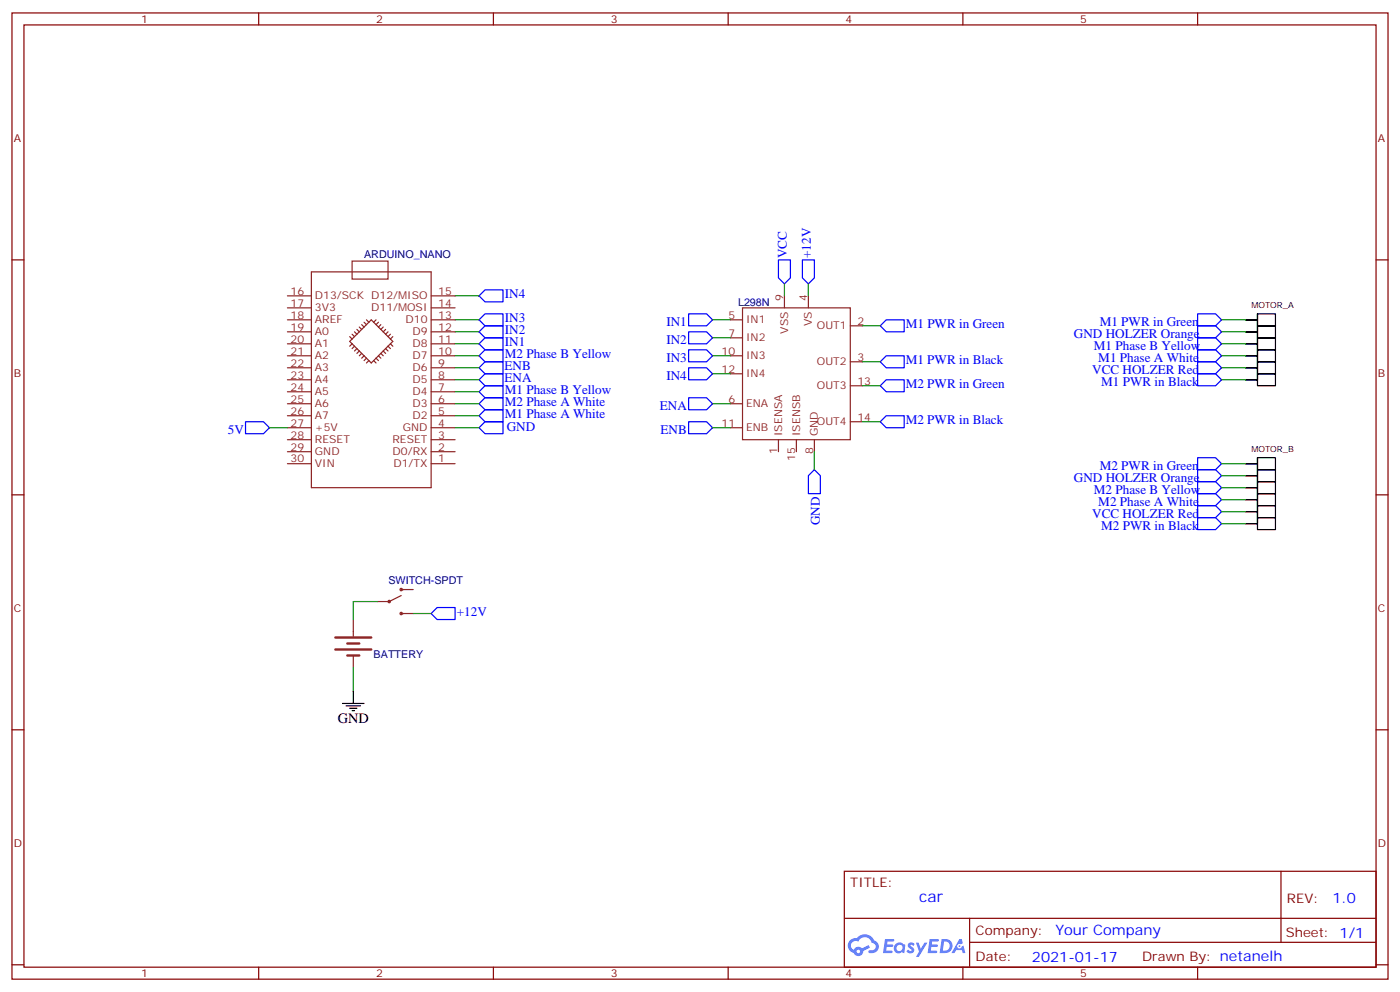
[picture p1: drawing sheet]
<svg xmlns="http://www.w3.org/2000/svg" width="412mm" height="292mm" viewBox="0 0 412 292" stroke-linecap="round" stroke-linejoin="round" font-family="sans-serif">
<g fill="none" stroke="#870000" stroke-width=".35">
<path d="M3.5 3.8h405.4v284.3h-405.4zM7.1 7.3h398.2v277.3h-398.2zM76.2 3.8v3.5M145.3 3.8v3.5M214.5 3.8v3.5M283.6 3.8v3.5M352.8 3.8v3.5M3.5 76.5h3.6M405.3 76.5h3.6M3.5 145.6h3.6M405.3 145.6h3.6M3.5 214.8h3.6"/>
<path d="M405.3 214.8h3.6M248.7 256.4h156.6v28.2h-156.6zM377.3 256.4v20.9M248.7 270.2h156.5M285.6 277.3h119.6M285.6 270.2v14.2M3.5 283.9h3.6M76.2 284.6v3.5M145.3 284.6v3.5M214.5 284.6v3.5M283.6 284.6v3.5M352.8 284.6v3.5"/>
<path d="M405.3 283.9h3.6"/>
</g>
<g fill="#5487ff">
<path d="M267.7 277.6a1.22 1.22 0 0 1 1.7 .2l-.4 .6a.47 .47 0 0 0-.3-.4 .47 .47 0 0 0-.5 .2l.1 .2a1.14 1.14 0 0 1 .8 1.8 1.14 1.14 0 0 1-1.9 0l-.2-.2 .5-.6 .7 .5a.29 .29 0 0 0 .3-.3 .29 .29 0 0 0-.2-.3 1.04 1.04 0 0 1-.6-1.7z"/>
<path d="M260.7 276.3h2.4l.3 .2-.2 .5-1.8 .1-.1 .8h1.5l.3 .4-.3 .4h-1.6l-.2 1.1h1.7l.2 .3-.2 .3-2.6 .1z"/>
<path d="M273.8 276.3h2.4l.3 .2-.1 .5-1.8 .1-.2 .8h1.6l.3 .4-.4 .4h-1.6l-.1 1.1h1.7l.2 .3-.2 .3-2.6 .1z"/>
<path d="M282.6 276.3h.7l.3 1.3-.6 .3a.69 .69 0 0 0-1 .3 .69 .69 0 0 0 .4 .9 .69 .69 0 0 0 .9-.6l.5-.2 .6 2.2h-.8l-.2-.9h-1.8l-.5 .9h-.8z"/>
<path d="M269.8 277.4h.8l.6 1.8 1.1-1.8h.9l-2.6 4.2h-.8l.9-1.5z"/>
<path d="M277.4 276.3l-.6 4.2h1.3a2.11 2.11 0 0 0 2.5-2.1 2.11 2.11 0 0 0-2.5-2.1zM278.1 277.1a1.39 1.39 0 0 1 1.7 1.4 1.39 1.39 0 0 1-1.8 1.3h-.3z"/>
<path d="M263.7 277.9a1.54 1.54 0 0 0-.1 2.2 1.54 1.54 0 0 0 2.2 .1l.6 .3 .3-2.3-.2-.3h-.4a1.49 1.49 0 0 0-2.4 0zM264 278.9a.94 .94 0 0 1 1.8 0 .94 .94 0 0 1-1.8 0z"/>
<path d="M250.4 276.7a2.18 2.18 0 0 0 1.1 3.7 1.44 1.44 0 0 0 1.6 .9 1.44 1.44 0 0 0 1.2-1.4l2-1.1-.5-.7-1.9 1a1.47 1.47 0 0 0-2.4 .4 1.39 1.39 0 0 1-.7-1.9 1.39 1.39 0 0 1 2-.5 2.12 2.12 0 0 1 2.2-1.3 2.12 2.12 0 0 1 1.9 1.7 1.14 1.14 0 0 1 1.1 1.4 1.14 1.14 0 0 1-1.7 .7 .43 .43 0 0 0-.5 .4 .43 .43 0 0 0 .4 .5 1.98 1.98 0 0 0 2.5-1.2 1.98 1.98 0 0 0-1.2-2.6 3.1 3.1 0 0 0-5.3-.6l-.9 .1zM252.3 280a.55 .55 0 0 1 1.1 0 .55 .55 0 0 1-1.1 0z"/>
<circle cx="282.6" cy="278.4" r=".26"/>
</g>
<g fill="none" stroke="#8c2424" stroke-width=".35">
<path d="M103.7 76.8h10.6v5.3h-10.6zM84.7 90.6h7M84.7 94.1h7M84.7 97.6h7M84.7 87.1h7M91.7 80h35.3v63.5h-35.3zM103 99.1l.7 .7M103.7 98.4l.7 .7M104.4 97.6l.7 .8M105.1 96.9l.7 .7M105.8 96.2l.7 .7M106.5 95.5l.7 .7"/>
<path d="M107.2 94.8l.7 .7M107.9 94.1l.8 .7M110.8 94.1l-.7 .7M111.5 94.8l-.7 .7M112.2 95.5l-.7 .7M112.9 97.6l-3.5-3.5-6.4 6.4 5.7 5.6M112.9 97.6l2.8 2.9-6.3 6.3-.7-.7M112.9 96.2l-.7 .7M113.6 96.9l-.7 .7M114.3 97.6l-.7 .8M115 98.4l-.7 .7M115.7 99.1l-.7 .7"/>
<path d="M127 90.6h7.1M127 94.1h7.1M127 97.6h7.1M127 87.1h7.1M215.2 94.1h3.5M215.2 99.4h3.5M218.7 90.6h31.8v38.8h-31.8zM231.1 87.1v3.5M238.1 87.1v3.5M250.5 95.9h3.5M84.7 101.2h7M84.7 104.7h7"/>
<path d="M84.7 108.2h7M84.7 111.8h7M84.7 115.3h7M84.7 118.8h7M103.7 101.2l-.7 .7M104.4 101.9l-.7 .7M105.1 102.6l-.7 .7M105.8 103.3l-.7 .7M106.5 104l-.7 .7M107.2 104.7l-.7 .7M107.9 105.4l-.7 .7M108.7 106.1l-.8 .7"/>
<path d="M110.1 106.1l.7 .7M110.8 105.4l.7 .7M111.5 104.7l.7 .7M112.2 104l.7 .7M112.9 103.3l.7 .7M113.6 102.6l.7 .7M114.3 101.9l.7 .7M115 101.2l.7 .7M127 101.2h7.1M127 104.7h7.1M127 108.2h7.1M127 111.8h7.1"/>
<path d="M127 115.3h7.1M127 118.8h7.1M215.2 104.7h3.5M215.2 118.8h3.5M215.2 110h3.5M250.5 106.5h3.5M250.5 113.5h3.5M84.7 122.3h7M84.7 125.9h7M84.7 129.4h7M84.7 132.9h7M84.7 136.5h7"/>
<path d="M127 122.3h7.1M127 125.9h7.1M127 129.4h7.1M127 132.9h7.1M127 136.5h7.1M215.2 125.9h3.5M229.3 129.4v3.5M234.6 129.4v3.5M239.9 129.4v3.5M250.5 124.1h3.5M118.2 175.3l-3.5 1.7h-3.6M118.2 173.5h3.5"/>
<path d="M104.1 182.3v5M104.1 192.9v3.5M118.2 180.6h3.5"/>
<circle cx="114.7" cy="177" r=".35"/>
<circle cx="118.2" cy="173.5" r=".35"/>
<circle cx="118.2" cy="180.6" r=".35"/>
</g>
<g fill="none" stroke="#00f" stroke-width=".35">
<path d="M229.3 76.5h3.5v5.3l-1.7 1.7-1.8-1.7zM236.4 76.5h3.5v5.3l-1.8 1.7-1.7-1.7zM141.1 97.6l1.8-1.7h5.3v3.5h-5.3zM141.1 94.1l1.8-1.7h5.3v3.5h-5.3zM141.1 87.1l1.8-1.8h5.3v3.5h-5.3zM202.8 92.4h5.3l1.8 1.7-1.8 1.8h-5.3zM202.8 97.6h5.3l1.8 1.8-1.8 1.8h-5.3zM259.3 95.9l1.8-1.8h5.2v3.5h-5.2zM352.8 92.4h5.3l1.7 1.7-1.7 1.8h-5.3zM352.8 95.9h5.3l1.7 1.7-1.7 1.8h-5.3zM352.8 99.4h5.3l1.7 1.8-1.7 1.7h-5.3zM141.1 101.2l1.8-1.8h5.3v3.5h-5.3z"/>
<path d="M141.1 111.8l1.8-1.8h5.3v3.5h-5.3zM141.1 108.2l1.8-1.7h5.3v3.5h-5.3zM141.1 104.7l1.8-1.8h5.3v3.6h-5.3zM141.1 115.3l1.8-1.8h5.3v3.6h-5.3zM141.1 118.8l1.8-1.7h5.3v3.5h-5.3zM202.8 102.9h5.3l1.8 1.8-1.8 1.8h-5.3zM202.8 108.2h5.3l1.8 1.8-1.8 1.8h-5.3zM202.8 117.1h5.3l1.8 1.7-1.8 1.8h-5.3zM259.3 106.5l1.8-1.8h5.2v3.5h-5.2zM259.3 113.5l1.8-1.7h5.2v3.5h-5.2zM352.8 102.9h5.3l1.7 1.8-1.7 1.8h-5.3zM352.8 106.5h5.3l1.7 1.7-1.7 1.8h-5.3z"/>
<path d="M352.8 110h5.3l1.7 1.8-1.7 1.7h-5.3zM72.3 124.1h5.3l1.8 1.8-1.8 1.7h-5.3zM141.1 122.3l1.8-1.7h5.3v3.5h-5.3zM141.1 125.9l1.8-1.8h5.3v3.5h-5.3zM202.8 124.1h5.3l1.8 1.8-1.8 1.7h-5.3zM239.9 138.2l1.8 1.8v5.3h-3.6v-5.3zM259.3 124.1l1.8-1.8h5.2v3.6h-5.2zM352.8 134.7h5.3l1.7 1.8-1.7 1.7h-5.3zM352.8 138.2h5.3l1.7 1.8-1.7 1.7h-5.3zM352.8 141.7h5.3l1.7 1.8-1.7 1.8h-5.3zM352.8 145.3h5.3l1.7 1.7-1.7 1.8h-5.3zM352.8 148.8h5.3l1.7 1.8-1.7 1.7h-5.3z"/>
<path d="M352.8 152.3h5.3l1.7 1.8-1.7 1.8h-5.3zM127 180.6l1.8-1.8h5.3v3.5h-5.3z"/>
</g>
<g fill="none" stroke="#008700" stroke-width=".35">
<path d="M134.1 94.1h7M134.1 97.6h7M134.1 87.1h7M209.9 94.1h5.3M209.9 99.4h5.3M231.1 83.5v3.6M238.1 83.5v3.6M254 95.9h5.3M359.8 94.1h7.1M359.8 97.6h7.1M134.1 104.7h7M134.1 118.8h7"/>
<path d="M134.1 101.2h7M134.1 111.8h7M134.1 108.2h7M134.1 115.3h7M209.9 104.7h5.3M209.9 110h5.3M209.9 118.8h5.3M254 106.5h5.3M254 113.5h5.3M359.8 104.7h7.1M359.8 101.2h7.1M359.8 111.8h7.1"/>
<path d="M359.8 108.2h7.1M79.4 125.9h5.3M134.1 125.9h7M134.1 122.3h7M209.9 125.9h5.3M239.9 132.9v5.3M254 124.1h5.3M359.8 136.5h7.1M359.8 140h7.1M359.8 143.5h7.1M359.8 147h7.1M359.8 150.6h7.1"/>
<path d="M359.8 154.1h7.1M111.1 177h-7v5.3M104.1 196.4v7.1M121.7 180.6h5.3"/>
</g>
<path d="M98.8 187.6h10.6M98.8 191.1h10.6M102.3 189.4h3.5M102.3 192.9h3.5" fill="none" stroke="#8c2424" stroke-width=".71"/>
<path d="M370.4 92.4h5.3v3.5h-5.3v-3.5v1.7h-3.5h3.5v5.3h5.3v-3.5h-5.3v1.7h-3.5h3.5v5.3h5.3v-3.5h-5.3v1.8h-3.5h3.5v5.3h5.3v-3.6h-5.3v1.8h-3.5h3.5v5.3h5.3v-3.5h-5.3v1.7h-3.5h3.5v5.3h5.3v-3.5h-5.3v1.8h-3.5h3.5M370.4 134.7h5.3v3.5h-5.3v-3.5v1.8h-3.5h3.5v5.2h5.3v-3.5h-5.3v1.8h-3.5h3.5v5.3h5.3v-3.6h-5.3v1.8h-3.5h3.5v5.3h5.3v-3.5h-5.3v1.7h-3.5h3.5v5.3h5.3v-3.5h-5.3v1.8h-3.5h3.5v5.3h5.3v-3.6h-5.3v1.8h-3.5h3.5M100.9 207h6.3M102 207.7h4.2M103 208.4h2.1M103.7 209.1h.7M104.1 203.5v3.5" fill="none" stroke="#000" stroke-width=".35"/>
<text font-size="4.6" fill="#00f" x="270.8" y="265.4">car</text>
<text font-size="4.2" x="99.5" y="212.7">GND</text>
<g font-size="4.2" fill="#00f">
<text x="392.5" y="265.7">1.0</text>
<text x="310.9" y="275.2">Your Company</text>
<text x="304" y="283">2021-01-17</text>
</g>
<g font-size="3.9" fill="#00f">
<text x="231.8" y="76" transform="rotate(-90 231.8 76)">VCC</text>
<text x="238.8" y="76" transform="rotate(-90 238.8 76)">+12V</text>
<text x="148.7" y="87.8">IN4</text>
<text x="148.7" y="94.8">IN3</text>
<text x="196.3" y="95.9">IN1</text>
<text x="323.9" y="95.9">M1 PWR in Green</text>
<text x="148.7" y="101.9">IN1</text>
<text x="148.7" y="98.4">IN2</text>
<text x="196.3" y="101.2">IN2</text>
<text x="266.8" y="96.6">M1 PWR in Green</text>
<text x="316.3" y="99.4">GND HOLZER Orange</text>
<text x="148.7" y="105.4">M2 Phase B Yellow</text>
<text x="196.3" y="106.5">IN3</text>
<text x="266.8" y="107.2">M1 PWR in Black</text>
<text x="322.2" y="102.9">M1 Phase B Yellow</text>
<text x="323.5" y="106.5">M1 Phase A White</text>
<text x="148.6" y="112.5">ENA</text>
<text x="148.6" y="109">ENB</text>
<text x="196.3" y="111.8">IN4</text>
<text x="321.7" y="110">VCC HOLZER Red</text>
<text x="324.4" y="113.5">M1 PWR in Black</text>
<text x="148.7" y="116">M1 Phase B Yellow</text>
<text x="148.7" y="119.5">M2 Phase A White</text>
<text x="266.8" y="114.3">M2 PWR in Green</text>
<text x="148.7" y="123">M1 Phase A White</text>
<text x="194.4" y="120.6">ENA</text>
<text x="266.8" y="124.9">M2 PWR in Black</text>
<text x="67.1" y="127.6">5V</text>
<text x="149.2" y="126.7">GND</text>
<text x="194.6" y="127.6">ENB</text>
<text x="316.3" y="141.8">GND HOLZER Orange</text>
<text x="323.9" y="138.2">M2 PWR in Green</text>
<text x="322.2" y="145.3">M2 Phase B Yellow</text>
<text x="323.5" y="148.8">M2 Phase A White</text>
<text x="241.5" y="154.5" transform="rotate(-90 241.5 154.5)">GND</text>
<text x="321.7" y="152.3">VCC HOLZER Red</text>
<text x="324.4" y="155.9">M2 PWR in Black</text>
<text x="134.6" y="181.4">+12V</text>
</g>
<g font-size="3.9" fill="#800">
<text x="250.5" y="261">TITLE:</text>
<text x="379.1" y="265.7">REV:</text>
<text x="287.4" y="275.2">Company:</text>
<text x="378.7" y="275.8">Sheet: 1/1</text>
<text x="287.4" y="282.9">Date:</text>
<text x="336.4" y="282.9">Drawn By: netanelh</text>
</g>
<g font-size="3.2" fill="#800">
<text x="41.6" y="6.8">1</text>
<text x="110.8" y="6.8">2</text>
<text x="179.9" y="6.8">3</text>
<text x="249.1" y="6.8">4</text>
<text x="318.2" y="6.8">5</text>
<text x="4.1" y="41.9">A</text>
<text x="405.9" y="41.9">A</text>
<text x="4.1" y="111.1">B</text>
<text x="405.9" y="111.1">B</text>
<text x="4.1" y="180.2">C</text>
<text x="405.9" y="180.2">C</text>
<text x="4.1" y="249.3">D</text>
<text x="405.9" y="249.3">D</text>
<text x="41.6" y="287.6">1</text>
<text x="110.8" y="287.6">2</text>
<text x="179.9" y="287.6">3</text>
<text x="249.1" y="287.6">4</text>
<text x="318.2" y="287.6">5</text>
</g>
<g font-size="3.2" fill="#000080">
<text x="107.3" y="75.8">ARDUINO_NANO</text>
<text x="217.4" y="90">L298N</text>
<text x="114.4" y="171.7">SWITCH-SPDT</text>
<text x="110.1" y="193.7">BATTERY</text>
</g>
<g font-size="3.2" fill="#8d2323">
<text x="85.6" y="86.7">16</text>
<text x="92.8" y="88.1">D13/SCK D12/MISO</text>
<text x="129.1" y="86.7">15</text>
<text x="230.7" y="88.5" transform="rotate(-90 230.7 88.5)">9</text>
<text x="237.8" y="88.5" transform="rotate(-90 237.8 88.5)">4</text>
<text x="85.6" y="93.8">18</text>
<text x="85.6" y="90.2">17</text>
<text x="92.8" y="95.2">AREF</text>
<text x="92.8" y="91.7">3V3</text>
<text x="109.4" y="91.7">D11/MOSI</text>
<text x="119.5" y="95.2">D10</text>
<text x="129.1" y="90.2">14</text>
<text x="129.1" y="93.8">13</text>
<text x="214.6" y="93.8">5</text>
<text x="219.8" y="95.2">IN1</text>
<text x="239.2" y="96" transform="rotate(-90 239.2 96)">VS</text>
<text x="252.6" y="95.5">2</text>
<text x="85.6" y="100.8">20</text>
<text x="85.6" y="97.3">19</text>
<text x="92.8" y="98.7">A0</text>
<text x="121.5" y="98.7">D9</text>
<text x="129.1" y="97.3">12</text>
<text x="129.1" y="100.8">11</text>
<text x="214.6" y="99.1">7</text>
<text x="219.8" y="100.5">IN2</text>
<text x="232.1" y="98.2" transform="rotate(-90 232.1 98.2)">VSS</text>
<text x="240.6" y="96.9">OUT1</text>
<text x="85.6" y="107.9">22</text>
<text x="85.6" y="104.4">21</text>
<text x="92.8" y="105.8">A2</text>
<text x="92.8" y="102.2">A1</text>
<text x="121.5" y="102.2">D8</text>
<text x="121.5" y="105.8">D7</text>
<text x="129.1" y="104.4">10</text>
<text x="129.1" y="107.9">9</text>
<text x="212.6" y="104.4">10</text>
<text x="219.8" y="105.8">IN3</text>
<text x="240.6" y="107.5">OUT2</text>
<text x="252.6" y="106.1">3</text>
<text x="85.6" y="111.4">23</text>
<text x="92.8" y="112.8">A4</text>
<text x="92.8" y="109.3">A3</text>
<text x="121.5" y="109.3">D6</text>
<text x="121.5" y="112.8">D5</text>
<text x="129.1" y="111.4">8</text>
<text x="212.6" y="109.6">12</text>
<text x="219.8" y="111.1">IN4</text>
<text x="252.6" y="113.2">13</text>
<text x="85.6" y="118.5">25</text>
<text x="85.6" y="114.9">24</text>
<text x="92.8" y="119.9">A6</text>
<text x="92.8" y="116.3">A5</text>
<text x="121.5" y="116.3">D4</text>
<text x="121.5" y="119.9">D3</text>
<text x="129.1" y="114.9">7</text>
<text x="129.1" y="118.5">6</text>
<text x="214.6" y="118.5">6</text>
<text x="219.8" y="119.9">ENA</text>
<text x="240.6" y="114.6">OUT3</text>
<text x="85.6" y="125.5">27</text>
<text x="85.6" y="122">26</text>
<text x="92.8" y="123.4">A7</text>
<text x="121.5" y="123.4">D2</text>
<text x="129.1" y="122">5</text>
<text x="129.1" y="125.5">4</text>
<text x="212.6" y="125.5">11</text>
<text x="240.6" y="125.2">OUT4</text>
<text x="252.6" y="123.8">14</text>
<text x="85.6" y="129">28</text>
<text x="92.8" y="130.5">RESET</text>
<text x="92.8" y="126.9">+5V</text>
<text x="115.6" y="130.5">RESET</text>
<text x="118.7" y="126.9">GND</text>
<text x="129.1" y="129">3</text>
<text x="219.8" y="126.9">ENB</text>
<text x="230.4" y="128.3" transform="rotate(-90 230.4 128.3)">ISENSA</text>
<text x="235.7" y="128.3" transform="rotate(-90 235.7 128.3)">ISENSB</text>
<text x="240.9" y="128.3" transform="rotate(-90 240.9 128.3)">GND</text>
<text x="85.6" y="136.1">30</text>
<text x="85.6" y="132.6">29</text>
<text x="92.8" y="137.5">VIN</text>
<text x="92.8" y="134">GND</text>
<text x="115.7" y="134">D0/RX</text>
<text x="115.9" y="137.5">D1/TX</text>
<text x="129.1" y="132.6">2</text>
<text x="129.1" y="136.1">1</text>
<text x="229" y="133.5" transform="rotate(-90 229 133.5)">1</text>
<text x="234.2" y="135.5" transform="rotate(-90 234.2 135.5)">15</text>
<text x="239.5" y="133.5" transform="rotate(-90 239.5 133.5)">8</text>
</g>
<g font-size="2.5">
<text x="368.6" y="90.6">MOTOR_A</text>
<text x="368.7" y="132.9">MOTOR_B</text>
</g>
</svg>
